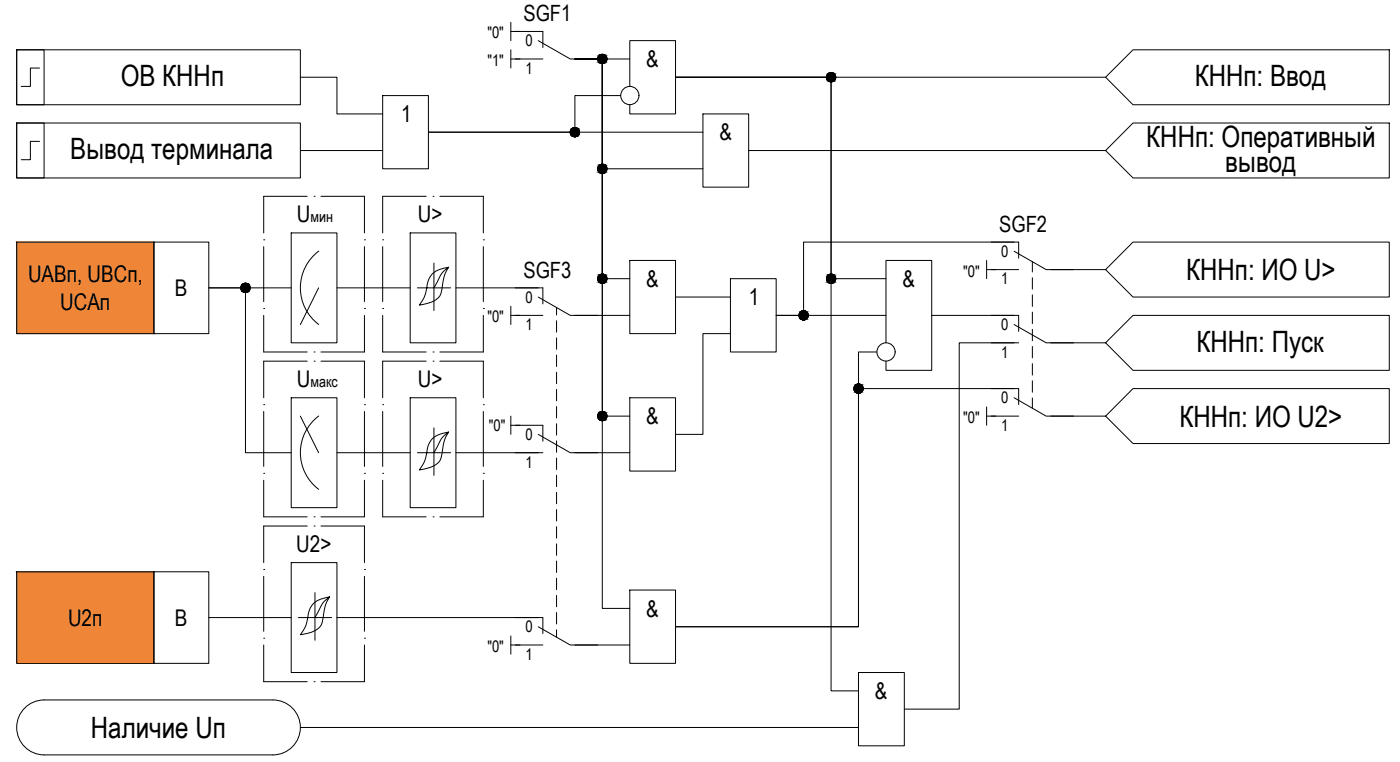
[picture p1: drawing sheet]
<svg xmlns="http://www.w3.org/2000/svg" width="601mm" height="327mm" viewBox="0 0 601 327" stroke-linecap="round" stroke-linejoin="round" font-family="sans-serif">
<g fill="none" stroke="#000" stroke-width=".43">
<path d="M219.4 9.6v7.8M221.3 13.5h11.8v6.9M231.2 17.4l13.7 7.9h11.8M7.2 21.4h11.7v23.6h-11.7zM7.2 21.4h121.8v23.6h-121.8zM17 29.2h-3.9v7.9h-4M219.4 21.4v7.8M221.3 25.3h11.8M270.5 37.1v-19.7h19.6v31.5h-19.6v-3.9M290.1 33.1h184.7M486.6 21.4h110.1v23.6h-110.1l-11.8-11.9zM164.3 41h19.7v31.4h-19.7z"/>
<path d="M266.5 41h-19.6v15.7h-62.9M301.9 48.9h19.6v31.4h-19.6zM486.6 52.8h110.1v23.6h-110.1l-11.8-11.8zM131.9 84.2h-18.6v15.7M134.9 84.2h.1M137.8 84.2h18.7v15.7M183 84.2h-18.7v15.7M186 84.2h.1M188.9 84.2h18.7v15.7M113.3 102.9h.1M113.3 105.8v23.6M136.9 107.8a19.7 19.7 0 0 0 0 31.4"/>
<path d="M156.5 102.9h.1M156.5 105.8v23.6M164.3 102.9h.1M164.3 105.8v23.6M186.4 112.9v20.4M192.7 114.7l-1.7 3.2-1.2 6a7.2 7.2 0 0 1-6.5 6.4l-3.2 .6a17.2 17.2 0 0 0 3.6-9.7 8 8 0 0 1 7.1-6.1l1.9-.4-3.1 2.8-3.2 6h-7.1M207.6 102.9h.1M207.6 105.8v23.6M270.5 111.8h19.6v31.4h-19.6zM313.7 119.6h19.6v31.4h-19.6zM423.7 111.8v7.8M425.7 103.9h11.8v6.9"/>
<path d="M425.7 115.7h11.8M435.5 107.8l13.8 7.9h11.8M486.6 103.9h110.1v23.6h-110.1l-11.8-11.8zM113.3 132.4h.1M113.3 135.3v15.7h18.6M136.8 123.5l-7.8 15.8M156.5 132.4h.1M156.5 135.3v15.7h-18.7M164.3 132.4h.1M164.3 135.3v15.7h18.7M186.4 123.5h7.1M207.6 132.4h.1"/>
<path d="M207.6 135.3v15.7h-18.7M219.4 131.4v7.9M221.3 123.5h11.8v6.9M221.3 135.3h11.8M231.2 127.5l13.7 7.8h11.8M400.1 135.3h37.4v6.9M435.5 139.3l13.8 7.8h11.8M131.9 155h-18.6v15.7M134.9 151h.1M134.9 155h.1M137.8 155h18.7v15.7M183 155h-18.7v15.7"/>
<path d="M186 151h.1M186 155h.1M188.9 155h18.7v15.7M380.5 147.1v-35.3h19.6v47.1h-19.6v-3.9M425.7 147.1h11.8M474.8 147.1l11.8-11.8h110.1v23.6h-110.1zM113.3 173.6h.1M113.3 176.6v23.5M129 178.6l7.8 15.7M136.9 178.5a19.7 19.7 0 0 0 0 31.5M156.5 173.6h.1M156.5 176.6v23.5"/>
<path d="M164.3 173.6h.1M164.3 176.6v23.5M207.6 173.6h.1M207.6 176.6v23.5M219.4 178.6v7.8M270.5 170.7h19.6v31.4h-19.6zM423.7 174.6v7.9M425.7 166.7h11.8v6.9M425.7 178.6h11.8M435.5 170.7l13.8 7.9h11.8M486.6 166.7h110.1v23.6h-110.1l-11.8-11.7zM186.4 183.6v20.4"/>
<path d="M186.4 194.3h7.1M192.7 185.4l-1.7 3.2-1.2 6a7.2 7.2 0 0 1-6.5 6.4l-3.2 .7a17.2 17.2 0 0 0 3.6-9.8 8 8 0 0 1 7.1-6.1l1.9-.4-3.1 2.8-3.2 6.1h-7.1M221.3 182.5h11.8v6.9M221.3 194.3h11.8M231.2 186.4l13.7 7.9h11.8M113.3 203.1h.1M113.3 206.1v15.7h18.6M156.5 203.1h.1M156.5 206.1v15.7h-18.7M164.3 203.1h.1M164.3 206.1v15.7h18.7M207.6 203.1h.1"/>
<path d="M207.6 206.1v15.7h-18.7M131.9 225.7h-18.6v15.7M134.9 225.7h.1M134.9 221.8h.1M137.8 225.7h18.7v15.7M186 221.8h.1M113.3 244.4h.1M113.3 247.3v23.6M135.3 254.3v20.4M141.6 256.1l-1.7 3.3-1.2 5.9a7.1 7.1 0 0 1-6.4 6.4l-3.3 .7a16.2 16.2 0 0 0 3.6-9.7 8.1 8.1 0 0 1 7.1-6.2l1.9-.4-3.1 2.8-3.2 6.1h-7.1M156.5 244.4h.1M156.5 247.3v23.6"/>
<path d="M270.5 253.2h19.6v31.4h-19.6zM113.3 273.8h.1M113.3 276.8v15.7h18.6M135.3 265h7.1M156.5 273.8h.1M156.5 276.8v15.7h-18.7M219.4 272.9v7.8M221.3 265h11.8v6.9M221.3 276.8h11.8M231.2 268.9l13.7 7.9h11.8M134.9 292.5h.1M368.7 288.6h19.7v31.4h-19.7z"/>
<circle cx="258.7" cy="25.3" r="1.97"/>
<circle cx="356.9" cy="33.1" r="1.97"/>
<circle cx="246.9" cy="56.7" r="1.97"/>
<circle cx="270.5" cy="41" r="3.9"/>
<circle cx="258.7" cy="72.4" r="1.97"/>
<circle cx="258.7" cy="119.6" r="1.97"/>
<circle cx="356.9" cy="119.6" r="1.97"/>
<circle cx="345.1" cy="135.3" r="1.97"/>
<circle cx="380.5" cy="151" r="3.9"/>
<circle cx="368.7" cy="166.7" r="1.97"/>
</g>
<g fill="#000" stroke="#000" stroke-width=".43">
<path d="M258.2 27.2h.9zM258.4 23.4h.5zM356.5 35h.9zM356.6 31.2h.5zM246.5 58.6h.9zM246.6 54.8h.5zM258.2 74.4h.9zM258.4 70.5h.5zM258.4 117.6h.5zM356.6 117.6h.5zM258.2 121.5h.9zM344.7 137.2h.9z"/>
<path d="M344.9 133.4h.5zM356.5 121.5h.9zM368.3 168.7h.9zM368.4 164.8h.5z"/>
<path d="M258.2 27.2h.7zM258.4 27.2h.5z"/>
<path d="M258.4 23.4h.7zM258.2 23.4h.9z"/>
<path d="M258.2 23.4h1.1zM258 23.4h1.3z"/>
<path d="M258 23.4l1.5 .1zM257.9 23.5h1.6z"/>
<path d="M258 27.1h1.3zM258 27.1l1.1 .1z"/>
<path d="M257.9 23.5l1.7 .1zM257.7 23.6h1.9z"/>
<path d="M257.9 27.1h1.6zM257.9 27.1h1.4z"/>
<path d="M257.7 23.6l2.1 .1zM257.7 23.6l2.1 .1z"/>
<path d="M257.7 27h1.9zM257.7 27l1.8 .1z"/>
<path d="M257.6 23.7l2.3 .1zM257.4 23.8h2.5z"/>
<path d="M257.6 26.9h2.2zM257.6 26.9l2 .1z"/>
<path d="M257.4 23.8l2.7 .2zM257.4 23.8l2.7 .2z"/>
<path d="M257.4 26.8h2.5zM257.4 26.8l2.4 .1z"/>
<path d="M257.3 24l2.9 .1zM257.3 24l2.9 .1z"/>
<path d="M257.3 26.7h2.8zM257.3 26.7l2.6 .1z"/>
<path d="M257.1 24.1l3.2 .1zM257.1 24.1l3.2 .1z"/>
<path d="M257.1 26.5h3.1zM257.1 26.5l3 .2z"/>
<path d="M257 24.2l3.4 .2zM257 24.2l3.4 .2z"/>
<path d="M257 26.4h3.3zM257 26.4l3.2 .1z"/>
<path d="M256.9 24.4l3.6 .1zM256.9 24.4l3.6 .1z"/>
<path d="M256.9 26.2h3.5zM256.9 26.2l3.4 .2z"/>
<path d="M256.8 24.5l3.7 .2zM256.8 24.5l3.7 .2z"/>
<path d="M256.8 26h3.7zM256.8 26l3.6 .2z"/>
<path d="M256.8 24.7l3.8 .2zM256.8 24.7l3.8 .2h-3.8z"/>
<path d="M256.8 25.9h3.7zM256.8 25.9l3.7 .1z"/>
<path d="M256.8 24.9l3.8 .2zM256.8 24.9l3.8 .2z"/>
<path d="M256.7 25.1l4 .2zM256.7 25.1l4 .2z"/>
<path d="M256.7 25.5l3.9 .1zM256.7 25.5l3.9 .1z"/>
<path d="M256.8 25.6h3.8zM256.8 25.6l3.7 .3z"/>
<path d="M256.7 25.3h4zM256.7 25.3l3.9 .2z"/>
<path d="M356.5 35l.6 .1zM356.6 35.1h.5z"/>
<path d="M356.6 31.2h.8zM356.5 31.2h.9z"/>
<path d="M356.5 31.2l1.1 .1zM356.3 31.3h1.3z"/>
<path d="M356.3 31.3l1.4 .1zM356.1 31.4h1.6z"/>
<path d="M356.3 35h1.3zM356.3 35h1.1z"/>
<path d="M356.1 31.4h1.8zM356 31.4h1.9z"/>
<path d="M356.1 34.9h1.6zM356.1 34.9l1.5 .1z"/>
<path d="M356 31.4l2.1 .1zM355.8 31.5h2.3z"/>
<path d="M356 34.8h1.9zM356 34.8l1.7 .1z"/>
<path d="M355.8 31.5l2.4 .2zM355.7 31.7h2.5z"/>
<path d="M355.8 34.8h2.3zM355.8 34.8h2.1z"/>
<path d="M355.7 31.7l2.7 .1zM355.5 31.8h2.9z"/>
<path d="M355.7 34.6h2.5zM355.7 34.6l2.4 .2z"/>
<path d="M355.5 31.8l2.9 .2zM355.5 31.8l2.9 .2h-3z"/>
<path d="M355.5 34.5h2.9zM355.5 34.5l2.7 .1z"/>
<path d="M355.4 32l3.2 .1zM355.4 32l3.2 .1z"/>
<path d="M355.4 34.4h3zM355.4 34.4l3 .1z"/>
<path d="M355.3 32.1l3.4 .2zM355.3 32.1l3.4 .2z"/>
<path d="M355.3 34.2h3.3zM355.3 34.2l3.1 .2z"/>
<path d="M355.2 32.3l3.5 .1zM355.2 32.3l3.5 .1z"/>
<path d="M355.2 34h3.5zM355.2 34l3.4 .2z"/>
<path d="M355.1 32.4l3.7 .2zM355.1 32.4l3.7 .2z"/>
<path d="M355.1 33.9h3.6zM355.1 33.9l3.6 .1z"/>
<path d="M355 32.6l3.9 .2zM355 32.6l3.9 .2z"/>
<path d="M355 33.7h3.8zM355 33.7l3.7 .2z"/>
<path d="M355 32.8l3.9 .2zM355 32.8l3.9 .2h-3.9z"/>
<path d="M355 33l3.9 .1zM355 33l3.9 .1z"/>
<path d="M355 33.1l3.9 .3zM355 33.1l3.9 .3z"/>
<path d="M355 33.4l3.9 .1zM355 33.4l3.9 .1z"/>
<path d="M355 33.5h3.9zM355 33.5l3.8 .2z"/>
<path d="M246.5 58.6l.6 .1zM246.6 58.7h.5z"/>
<path d="M246.6 54.8h.8zM246.5 54.8h.9z"/>
<path d="M246.5 54.8l1 .1zM246.2 54.9h1.3z"/>
<path d="M246.2 54.9h1.5zM246.1 54.9h1.6z"/>
<path d="M246.2 58.6h1.3zM246.2 58.6h1.2z"/>
<path d="M246.1 54.9l1.7 .1zM245.9 55h1.9z"/>
<path d="M246.1 58.5h1.6zM246.1 58.5l1.4 .1z"/>
<path d="M245.9 55l2.1 .1zM245.8 55.1h2.2z"/>
<path d="M245.9 58.4h1.9zM245.9 58.4l1.8 .1z"/>
<path d="M245.8 55.1l2.4 .1zM245.6 55.2h2.6z"/>
<path d="M245.8 58.3h2.2zM245.8 58.3l2 .1z"/>
<path d="M245.6 55.2l2.7 .2zM245.5 55.4h2.8z"/>
<path d="M245.6 58.2h2.6zM245.6 58.2l2.4 .1z"/>
<path d="M245.5 55.4l2.9 .1zM245.5 55.4l2.9 .1z"/>
<path d="M245.5 58.1h2.8zM245.5 58.1l2.7 .1z"/>
<path d="M245.3 55.5l3.3 .2zM245.3 55.5l3.3 .2z"/>
<path d="M245.3 57.9h3.1zM245.3 57.9l3 .2z"/>
<path d="M245.2 55.7l3.4 .1zM245.2 55.7l3.4 .1z"/>
<path d="M245.2 57.8h3.4zM245.2 57.8l3.2 .1z"/>
<path d="M245.1 55.8l3.6 .2zM245.1 55.8l3.6 .2z"/>
<path d="M245.1 57.6h3.5zM245.1 57.6l3.5 .2z"/>
<path d="M245.1 56l3.7 .2zM245.1 56l3.7 .2z"/>
<path d="M245.1 57.4h3.6zM245.1 57.4l3.5 .2z"/>
<path d="M245 56.2l3.8 .1zM245 56.2l3.8 .1z"/>
<path d="M245 57.3h3.8zM245 57.3l3.7 .1z"/>
<path d="M245 56.3l3.8 .3zM245 56.3l3.8 .3h-3.9z"/>
<path d="M245 57.1h3.8zM245 57.1l3.8 .2z"/>
<path d="M244.9 56.6l3.9 .1zM244.9 56.6l3.9 .1z"/>
<path d="M244.9 56.7l3.9 .2zM244.9 56.7l3.9 .2z"/>
<path d="M244.9 56.9h3.9zM244.9 56.9l3.9 .2z"/>
<path d="M258.2 74.4h.7zM258.4 74.4h.5z"/>
<path d="M258.4 70.5h.7zM258.2 70.5h.9z"/>
<path d="M258.2 70.5l1.1 .1zM258 70.6h1.3z"/>
<path d="M258 70.6h1.5zM257.9 70.6h1.6z"/>
<path d="M258 74.3h1.3zM258 74.3l1.1 .1z"/>
<path d="M257.9 70.6l1.7 .1zM257.7 70.7h1.9z"/>
<path d="M257.9 74.2h1.6zM257.9 74.2l1.4 .1z"/>
<path d="M257.7 70.7l2.1 .2zM257.7 70.7l2.1 .2z"/>
<path d="M257.7 74.2h1.9zM257.7 74.2h1.8z"/>
<path d="M257.6 70.9h2.3zM257.4 70.9h2.5z"/>
<path d="M257.6 74h2.2zM257.6 74l2 .2z"/>
<path d="M257.4 70.9l2.7 .2zM257.3 71.1h2.8z"/>
<path d="M257.4 74h2.5zM257.4 74h2.4z"/>
<path d="M257.3 71.1l2.9 .1zM257.3 71.1l2.9 .1z"/>
<path d="M257.3 73.8h2.8zM257.3 73.8l2.6 .2z"/>
<path d="M257.1 71.2l3.2 .2zM257 71.4h3.3z"/>
<path d="M257.1 73.7h3.1zM257.1 73.7l3 .1z"/>
<path d="M257 71.4l3.4 .1zM257 71.4l3.4 .1z"/>
<path d="M257 73.5h3.3zM257 73.5l3.2 .2z"/>
<path d="M256.9 71.5l3.6 .2zM256.9 71.5l3.6 .2z"/>
<path d="M256.9 73.4h3.5zM256.9 73.4l3.4 .1z"/>
<path d="M256.8 71.7l3.7 .2zM256.8 71.7l3.7 .2z"/>
<path d="M256.8 73.2h3.7zM256.8 73.2l3.6 .2z"/>
<path d="M256.8 71.9l3.8 .2zM256.8 71.9l3.8 .2h-3.8z"/>
<path d="M256.8 73h3.7zM256.8 73l3.7 .2z"/>
<path d="M256.8 72.1l3.8 .2zM256.8 72.1l3.8 .2z"/>
<path d="M256.7 72.3l4 .1zM256.7 72.3l4 .1z"/>
<path d="M256.7 72.6l3.9 .2zM256.7 72.6l3.9 .2z"/>
<path d="M256.8 72.8h3.8zM256.8 72.8l3.7 .2z"/>
<path d="M256.7 72.4h4zM256.7 72.4l3.9 .2z"/>
<path d="M258.4 117.6l.7 .1zM258.2 117.7h.9z"/>
<path d="M258.2 117.7l1.1 .1zM258 117.8h1.3z"/>
<path d="M258 117.8h1.5zM257.9 117.8h1.6z"/>
<path d="M257.9 117.8l1.7 .1zM257.7 117.9h1.9z"/>
<path d="M257.7 117.9l2.1 .1zM257.7 117.9l2.1 .1z"/>
<path d="M257.6 118l2.3 .1zM257.4 118.1h2.5z"/>
<path d="M257.4 118.1l2.7 .1zM257.4 118.1l2.7 .1z"/>
<path d="M257.3 118.2l2.9 .2zM257.3 118.2l2.9 .2z"/>
<path d="M257.1 118.4l3.2 .1zM257.1 118.4l3.2 .1z"/>
<path d="M257 118.5l3.4 .2zM257 118.5l3.4 .2z"/>
<path d="M256.9 118.7l3.6 .2zM256.9 118.7l3.6 .2z"/>
<path d="M256.8 118.9l3.7 .1zM256.8 118.9l3.7 .1z"/>
<path d="M256.8 119l3.8 .2zM256.8 119l3.8 .2h-3.8z"/>
<path d="M256.8 119.2l3.8 .2zM256.8 119.2l3.8 .2z"/>
<path d="M256.7 119.4l4 .2zM256.7 119.4l4 .2z"/>
<path d="M256.7 119.8l3.9 .2zM256.7 119.8l3.9 .2z"/>
<path d="M256.8 120h3.8zM256.8 120l3.7 .1z"/>
<path d="M256.7 119.6h4zM256.7 119.6l3.9 .2z"/>
<path d="M356.6 117.6l.8 .1zM356.5 117.7h.9z"/>
<path d="M356.5 117.7l1.1 .1zM356.3 117.8h1.3z"/>
<path d="M356.3 117.8h1.4zM356.1 117.8h1.6z"/>
<path d="M356.1 117.8l1.8 .1zM356 117.9h1.9z"/>
<path d="M356 117.9l2.1 .1zM355.8 118h2.3z"/>
<path d="M355.8 118l2.4 .1zM355.7 118.1h2.5z"/>
<path d="M355.7 118.1l2.7 .1zM355.7 118.1l2.7 .1z"/>
<path d="M355.5 118.2l2.9 .2zM355.4 118.4h3z"/>
<path d="M355.4 118.4l3.2 .1zM355.4 118.4l3.2 .1z"/>
<path d="M355.3 118.5l3.4 .2zM355.3 118.5l3.4 .2z"/>
<path d="M355.2 118.7l3.5 .2zM355.2 118.7l3.5 .2z"/>
<path d="M355.1 118.9l3.7 .1zM355.1 118.9l3.7 .1z"/>
<path d="M355 119l3.9 .2zM355 119l3.9 .2z"/>
<path d="M355 119.2l3.9 .2zM355 119.2l3.9 .2z"/>
<path d="M355 119.4l3.9 .2zM355 119.4l3.9 .2z"/>
<path d="M355 119.6l3.9 .2zM355 119.6l3.9 .2z"/>
<path d="M355 119.8l3.9 .2zM355 119.8l3.9 .2z"/>
<path d="M355 120h3.9zM355 120l3.8 .1z"/>
<path d="M258.2 121.5h.7zM258.4 121.5h.5z"/>
<path d="M258 121.4h1.3zM258 121.4l1.1 .1z"/>
<path d="M257.9 121.4h1.6zM257.9 121.4h1.4z"/>
<path d="M257.7 121.3h1.9zM257.7 121.3l1.8 .1z"/>
<path d="M257.6 121.2h2.2zM257.6 121.2l2 .1z"/>
<path d="M257.4 121.1h2.5zM257.4 121.1l2.4 .1z"/>
<path d="M257.3 120.9h2.8zM257.3 120.9l2.6 .2z"/>
<path d="M257.1 120.8h3.1zM257.1 120.8l3 .1z"/>
<path d="M257 120.6h3.3zM257 120.6l3.2 .2z"/>
<path d="M256.9 120.5h3.5zM256.9 120.5l3.4 .1z"/>
<path d="M256.8 120.3h3.7zM256.8 120.3l3.6 .2z"/>
<path d="M256.8 120.1h3.7zM256.8 120.1l3.7 .2z"/>
<path d="M344.7 137.2l.7 .1zM344.9 137.3h.5z"/>
<path d="M344.9 133.4h.7zM344.7 133.4h.9z"/>
<path d="M344.7 133.4l1 .1zM344.5 133.5h1.2z"/>
<path d="M344.5 133.5h1.5zM344.4 133.5h1.6z"/>
<path d="M344.5 137.2h1.2zM344.5 137.2h1.1z"/>
<path d="M344.4 133.5l1.7 .1zM344.1 133.6h2z"/>
<path d="M344.4 137.1h1.6zM344.4 137.1l1.3 .1z"/>
<path d="M344.1 133.6l2.2 .1zM344.1 133.6l2.2 .1z"/>
<path d="M344.1 137h2zM344.1 137l1.9 .1z"/>
<path d="M344 133.7l2.4 .2zM343.8 133.9h2.6z"/>
<path d="M344 136.9h2.3zM344 136.9l2.1 .1z"/>
<path d="M343.8 133.9l2.8 .1zM343.7 134h2.9z"/>
<path d="M343.8 136.8h2.6zM343.8 136.8l2.5 .1z"/>
<path d="M343.7 134l3 .1zM343.7 134l3 .1z"/>
<path d="M343.7 136.7h2.9zM343.7 136.7l2.7 .1z"/>
<path d="M343.6 134.1l3.2 .2zM343.6 134.1l3.2 .2z"/>
<path d="M343.6 136.5h3.1zM343.6 136.5l3 .2z"/>
<path d="M343.5 134.3l3.3 .1zM343.5 134.3l3.3 .1z"/>
<path d="M343.5 136.4h3.3zM343.5 136.4l3.2 .1z"/>
<path d="M343.4 134.4l3.6 .2zM343.4 134.4l3.6 .2z"/>
<path d="M343.4 136.2h3.4zM343.4 136.2l3.4 .2z"/>
<path d="M343.3 134.6l3.7 .2zM343.3 134.6l3.7 .2h-3.7z"/>
<path d="M343.3 136.1h3.7zM343.3 136.1l3.5 .1z"/>
<path d="M343.3 134.8l3.8 .2zM343.3 134.8l3.8 .2z"/>
<path d="M343.3 135.9h3.7zM343.3 135.9l3.7 .2z"/>
<path d="M343.2 135l3.9 .1zM343.2 135l3.9 .1z"/>
<path d="M343.2 135.1l3.9 .2zM343.2 135.1l3.9 .2z"/>
<path d="M343.2 135.5l3.9 .2zM343.2 135.5l3.9 .2z"/>
<path d="M343.2 135.7h3.9zM343.2 135.7l3.8 .2z"/>
<path d="M343.2 135.3h3.9zM343.2 135.3l3.9 .2z"/>
<path d="M356.5 121.5h.6zM356.6 121.5h.5z"/>
<path d="M356.3 121.4h1.3zM356.3 121.4l1.1 .1z"/>
<path d="M356.1 121.4h1.6zM356.1 121.4h1.5z"/>
<path d="M356 121.3h1.9zM356 121.3l1.7 .1z"/>
<path d="M355.8 121.2h2.3zM355.8 121.2l2.1 .1z"/>
<path d="M355.7 121.1h2.5zM355.7 121.1l2.4 .1z"/>
<path d="M355.5 120.9h2.9zM355.5 120.9l2.7 .2z"/>
<path d="M355.4 120.8h3zM355.4 120.8l3 .1z"/>
<path d="M355.3 120.6h3.3zM355.3 120.6l3.1 .2z"/>
<path d="M355.2 120.5h3.5zM355.2 120.5l3.4 .1z"/>
<path d="M355.1 120.3h3.6zM355.1 120.3l3.6 .2z"/>
<path d="M355 120.1h3.8zM355 120.1l3.7 .2z"/>
<path d="M368.3 168.7h.6zM368.4 168.7h.5z"/>
<path d="M368.4 164.8h.8zM368.3 164.8h.9z"/>
<path d="M368.3 164.8l1 .1zM368.1 164.9h1.2z"/>
<path d="M368.1 164.9l1.4 .1zM367.9 165h1.6z"/>
<path d="M368.1 168.6h1.2zM368.1 168.6l1.1 .1z"/>
<path d="M367.9 165l1.8 .1zM367.7 165.1h2z"/>
<path d="M367.9 168.6h1.6zM367.9 168.6h1.4z"/>
<path d="M367.7 165.1h2.1zM367.6 165.1h2.2z"/>
<path d="M367.7 168.5h2zM367.7 168.5l1.8 .1z"/>
<path d="M367.6 165.1l2.4 .2zM367.4 165.3h2.6z"/>
<path d="M367.6 168.4h2.2zM367.6 168.4l2.1 .1z"/>
<path d="M367.4 165.3l2.7 .1zM367.4 165.3l2.7 .1z"/>
<path d="M367.4 168.2h2.6zM367.4 168.2l2.4 .2z"/>
<path d="M367.3 165.4l3 .2zM367.3 165.4l3 .2z"/>
<path d="M367.3 168.1h2.8zM367.3 168.1l2.7 .1z"/>
<path d="M367.2 165.6l3.2 .1zM367.2 165.6l3.2 .1z"/>
<path d="M367.2 168h3.1zM367.2 168l2.9 .1z"/>
<path d="M367.1 165.7l3.3 .2zM367.1 165.7l3.3 .2z"/>
<path d="M367.1 167.8h3.3zM367.1 167.8l3.2 .2z"/>
<path d="M367 165.9l3.6 .1zM367 165.9l3.6 .1z"/>
<path d="M367 167.7h3.4zM367 167.7l3.4 .1z"/>
<path d="M366.9 166l3.7 .2zM366.9 166l3.7 .2z"/>
<path d="M366.9 167.5h3.7zM366.9 167.5l3.5 .2z"/>
<path d="M366.8 166.2l3.8 .2zM366.8 166.2l3.8 .2h-3.8z"/>
<path d="M366.8 167.3h3.8zM366.8 167.3l3.8 .2z"/>
<path d="M366.8 166.4l3.8 .2zM366.8 166.4l3.8 .2z"/>
<path d="M366.7 166.6l4 .1zM366.7 166.6l4 .1z"/>
<path d="M366.7 167l3.9 .1zM366.7 167l3.9 .1z"/>
<path d="M366.8 167.1h3.8zM366.8 167.1l3.8 .2z"/>
<path d="M366.7 166.7h4zM366.7 166.7l3.9 .3z"/>
</g>
<!-- layer: 0 -->
<g fill="#ef8637" stroke="#ef8637" stroke-width=".43">
<path d="M7.2 103.9l58.9 39.3v-39.3zM7.2 103.9l58.9 39.3h-58.9z"/>
<path d="M7.2 245.4l58.9 39.2v-39.2zM7.2 245.4l58.9 39.2h-58.9z"/>
</g>
<g fill="none" stroke="#000" stroke-width=".43">
<path d="M219.4 13.5h3.9M129 33.1h15.7v15.8h19.6M219.4 25.3h3.9M246.9 25.3h11.8v47.1h43.2M246.9 25.3h11.8v153.3h11.8M246.9 25.3h23.6M7.2 52.8h11.7v23.6h-11.7zM7.2 52.8h121.8v23.6h-121.8zM184 56.7h117.9M17 60.7h-3.9v7.8h-4M129 64.6h35.3M321.5 64.6h153.3"/>
<path d="M125.1 99.9h19.6v47.2h-19.6zM176.2 99.9h19.6v47.2h-19.6zM7.2 103.9h58.9v39.3h-58.9zM66.1 103.9h23.6v39.3h-23.6zM270.5 119.6h-11.8v-94.3h-11.8h11.8v235.8h11.8M380.5 119.6h-23.6v-86.5h-66.8h66.8v263.4h11.8M423.7 115.7h4M435.5 103.9h-90.4v31.4h-11.8h47.2M443.4 112.3v4.4M443.4 119.2v4.9M451.2 115.7h23.6M125.1 123.5h-35.4h15.7v70.8h19.7"/>
<path d="M144.7 123.5h31.5M195.8 123.5h35.4M219.4 135.3h3.9M239 131.9v3.3M239 137.6v4.9M246.9 135.3h23.6M290.1 127.5h23.6M443.4 126.5v5M443.4 133.9v4.9M239 145v4.9M239 152.4v4.9M239 159.7v4.9"/>
<path d="M313.7 143.2h-11.8v43.2h-11.8M376.6 151h-7.9v117.9h-78.6h78.6v-102.2h66.8M435.5 147.1h-23.5v157.2h-23.6M443.4 141.3v4.9M443.4 148.7v4.9M443.4 156v4.9M451.2 147.1h23.6M125.1 170.7h19.6v47.1h-19.6zM176.2 170.7h19.6v47.1h-19.6zM239 167.1v4.9M239 174.5v4.9M423.7 178.6h4"/>
<path d="M443.4 163.4v4.9M443.4 170.8v4.4M451.2 178.6h23.6M144.7 194.3h31.5M195.8 194.3h35.4M219.4 182.5h3.9M239 181.8v4.9M239 189.2v4.9M239 196.5v5M246.9 194.3h23.6M239 203.9v4.9M239 211.3v4.9"/>
<path d="M239 218.6v5M239 226v4.9M239 233.4v4.9M7.2 245.4h58.9v39.2h-58.9zM66.1 245.4h23.6v39.2h-23.6zM125.1 241.4h19.6v47.2h-19.6zM239 240.7v5M239 248.1v4.9M239 255.5v4.9M89.7 265h35.4M144.7 265h86.5M219.4 276.8h3.9"/>
<path d="M239 262.8v5M239 270.2v3.2M246.9 276.8h23.6M18.9 300.4h98.3M19 300.4a11.8 11.8 0 0 0-11.8 11.7 11.8 11.8 0 0 0 11.8 11.8M117.2 300.4a11.8 11.8 0 0 1 11.8 11.7 11.8 11.8 0 0 1-11.8 11.8M129 312.2h239.7M18.9 323.9h98.3"/>
<circle cx="105.4" cy="123.5" r="1.97"/>
<circle cx="258.7" cy="178.5" r="1.97"/>
</g>
<g fill="#000" stroke="#000" stroke-width=".43">
<path d="M105 125.4h.9zM105.1 121.6h.5zM258.4 176.6h.5zM258.2 180.5h.9z"/>
<path d="M105 125.4l.6 .1zM105.1 125.5h.5z"/>
<path d="M105.1 121.6h.8zM105 121.6h.9z"/>
<path d="M105 121.6l1 .1zM104.8 121.7h1.2z"/>
<path d="M104.8 121.7h1.4zM104.6 121.7h1.6z"/>
<path d="M104.8 125.4h1.2zM104.8 125.4h1.1z"/>
<path d="M104.6 121.7l1.8 .1zM104.4 121.8h2z"/>
<path d="M104.6 125.3h1.6zM104.6 125.3l1.4 .1z"/>
<path d="M104.4 121.8l2.2 .1zM104.3 121.9h2.3z"/>
<path d="M104.4 125.2h2zM104.4 125.2l1.8 .1z"/>
<path d="M104.3 121.9l2.4 .1zM104.1 122h2.6z"/>
<path d="M104.3 125.1h2.3zM104.3 125.1l2.1 .1z"/>
<path d="M104.1 122l2.7 .2zM104 122.2h2.8z"/>
<path d="M104.1 125h2.6zM104.1 125l2.5 .1z"/>
<path d="M104 122.2l2.9 .1zM104 122.2l2.9 .1z"/>
<path d="M104 124.9h2.8zM104 124.9l2.7 .1z"/>
<path d="M103.9 122.3l3.2 .2zM103.9 122.3l3.2 .2z"/>
<path d="M103.9 124.8h3zM103.9 124.8l2.9 .1z"/>
<path d="M103.8 122.5l3.4 .1zM103.8 122.5l3.4 .1z"/>
<path d="M103.8 124.6h3.3zM103.8 124.6l3.1 .2z"/>
<path d="M103.6 122.6l3.6 .2zM103.6 122.6l3.6 .2z"/>
<path d="M103.6 124.4h3.6zM103.6 124.4l3.5 .2z"/>
<path d="M103.6 122.8l3.7 .2zM103.6 122.8l3.7 .2z"/>
<path d="M103.6 124.2h3.6zM103.6 124.2l3.6 .2z"/>
<path d="M103.5 123l3.8 .1zM103.5 123l3.8 .1z"/>
<path d="M103.5 124.1h3.8zM103.5 124.1l3.7 .1z"/>
<path d="M103.5 123.1l3.9 .3zM103.5 123.1l3.9 .3z"/>
<path d="M103.5 123.9h3.8zM103.5 123.9l3.8 .2z"/>
<path d="M103.5 123.4l3.9 .1zM103.5 123.4l3.9 .1z"/>
<path d="M103.5 123.5l3.9 .2zM103.5 123.5l3.9 .2z"/>
<path d="M103.5 123.7h3.9zM103.5 123.7l3.8 .2z"/>
<path d="M258.4 176.6l.7 .1zM258.2 176.7h.9z"/>
<path d="M258.2 176.7h1.1zM258 176.7h1.3z"/>
<path d="M258 176.7l1.5 .1zM257.9 176.8h1.6z"/>
<path d="M257.9 176.8l1.7 .1zM257.7 176.9h1.9z"/>
<path d="M257.7 176.9h2.1zM257.6 176.9h2.2z"/>
<path d="M257.6 176.9l2.3 .2zM257.4 177.1h2.5z"/>
<path d="M257.4 177.1l2.7 .1zM257.4 177.1l2.7 .1z"/>
<path d="M257.3 177.2l2.9 .1zM257.3 177.2l2.9 .1z"/>
<path d="M257.3 179.9h2.8zM257.3 179.9l2.6 .1z"/>
<path d="M257.1 177.3l3.2 .2zM257.1 177.3l3.2 .2z"/>
<path d="M257.1 179.7h3.1zM257.1 179.7l3 .2z"/>
<path d="M257 177.5l3.4 .2zM257 177.5l3.4 .2z"/>
<path d="M257 179.6h3.3zM257 179.6l3.2 .1z"/>
<path d="M256.9 177.7l3.6 .1zM256.9 177.7l3.6 .1z"/>
<path d="M256.9 179.4h3.5zM256.9 179.4l3.4 .2z"/>
<path d="M256.8 177.8l3.7 .2zM256.8 177.8l3.7 .2z"/>
<path d="M256.8 179.3h3.7zM256.8 179.3l3.6 .1z"/>
<path d="M256.8 178l3.8 .2zM256.8 178l3.8 .2z"/>
<path d="M256.8 179.1h3.7zM256.8 179.1l3.7 .2z"/>
<path d="M256.8 178.2l3.8 .1zM256.8 178.2l3.8 .1z"/>
<path d="M256.7 178.3l4 .3zM256.7 178.3l4 .3z"/>
<path d="M256.7 178.7l3.9 .2zM256.7 178.7l3.9 .2z"/>
<path d="M256.8 178.9h3.8zM256.8 178.9l3.7 .2z"/>
<path d="M256.7 178.6h4zM256.7 178.6l3.9 .1z"/>
<path d="M258.2 180.5h.7zM258.4 180.5h.5z"/>
<path d="M258 180.4h1.3zM258 180.4l1.1 .1z"/>
<path d="M257.9 180.3h1.6zM257.9 180.3l1.4 .1z"/>
<path d="M257.7 180.3h1.9zM257.7 180.3h1.8z"/>
<path d="M257.6 180.2h2.2zM257.6 180.2l2 .1z"/>
<path d="M257.4 180h2.5zM257.4 180l2.4 .2z"/>
</g>
<g font-size="12.6">
<text x="51.8" y="37">ОВ КННп</text>
<text x="513.1" y="36.7">КННп: Ввод</text>
<text x="492.3" y="63.2">КННп: Оперативный</text>
<text x="30.2" y="68.4">Вывод терминала</text>
<text x="526.2" y="73.7">вывод</text>
<text x="509.4" y="120.2">КННп: ИО U&gt;</text>
<text x="513.8" y="150.9">КННп: Пуск</text>
<text x="506.5" y="183.1">КННп: ИО U2&gt;</text>
<text x="39" y="316.6">Наличие Uп</text>
</g>
<g font-size="9.9">
<text x="277.5" y="28.8">&amp;</text>
<text x="172.3" y="52.4">1</text>
<text x="309" y="60.2">&amp;</text>
<text x="127.5" y="95.2">U</text>
<text x="179.5" y="95.2">U&gt;</text>
<text x="12" y="121.1">UABп, UBCп,</text>
<text x="277.5" y="123.1">&amp;</text>
<text x="387.5" y="123.1">&amp;</text>
<text x="75.1" y="127.1">В</text>
<text x="321.6" y="131">1</text>
<text x="25.8" y="133">UCAп</text>
<text x="127.5" y="166">U</text>
<text x="179.5" y="166">U&gt;</text>
<text x="277.5" y="182.1">&amp;</text>
<text x="127.3" y="236.7">U2&gt;</text>
<text x="29.2" y="268.5">U2п</text>
<text x="75.1" y="268.6">В</text>
<text x="277.5" y="264.6">&amp;</text>
<text x="375.8" y="300">&amp;</text>
</g>
<g font-size="9.6">
<text x="224.8" y="9.1">SGF1</text>
<text x="429.1" y="99.5">SGF2</text>
<text x="224.8" y="119.1">SGF3</text>
</g>
<g font-size="6.9">
<text x="209.3" y="16.5">&quot;0&quot;</text>
<text x="225.7" y="19.9">0</text>
<text x="209.3" y="28.3">&quot;1&quot;</text>
<text x="225.7" y="31.7">1</text>
<text x="430" y="110.3">0</text>
<text x="413.7" y="118.7">&quot;0&quot;</text>
<text x="430" y="122">1</text>
<text x="225.7" y="129.9">0</text>
<text x="209.3" y="138.3">&quot;0&quot;</text>
<text x="225.7" y="141.7">1</text>
<text x="430" y="141.7">0</text>
<text x="430" y="153.5">1</text>
<text x="430" y="173.1">0</text>
<text x="209.9" y="184.9">&quot;0&quot;</text>
<text x="413.7" y="181.5">&quot;0&quot;</text>
<text x="430" y="184.9">1</text>
<text x="225.7" y="188.8">0</text>
<text x="225.7" y="200.7">1</text>
<text x="225.7" y="271.4">0</text>
<text x="209.3" y="279.8">&quot;0&quot;</text>
<text x="225.7" y="283.2">1</text>
</g>
<g font-size="6.6">
<text x="133.4" y="95.2">мин</text>
<text x="133.4" y="166">макс</text>
</g>
</svg>
